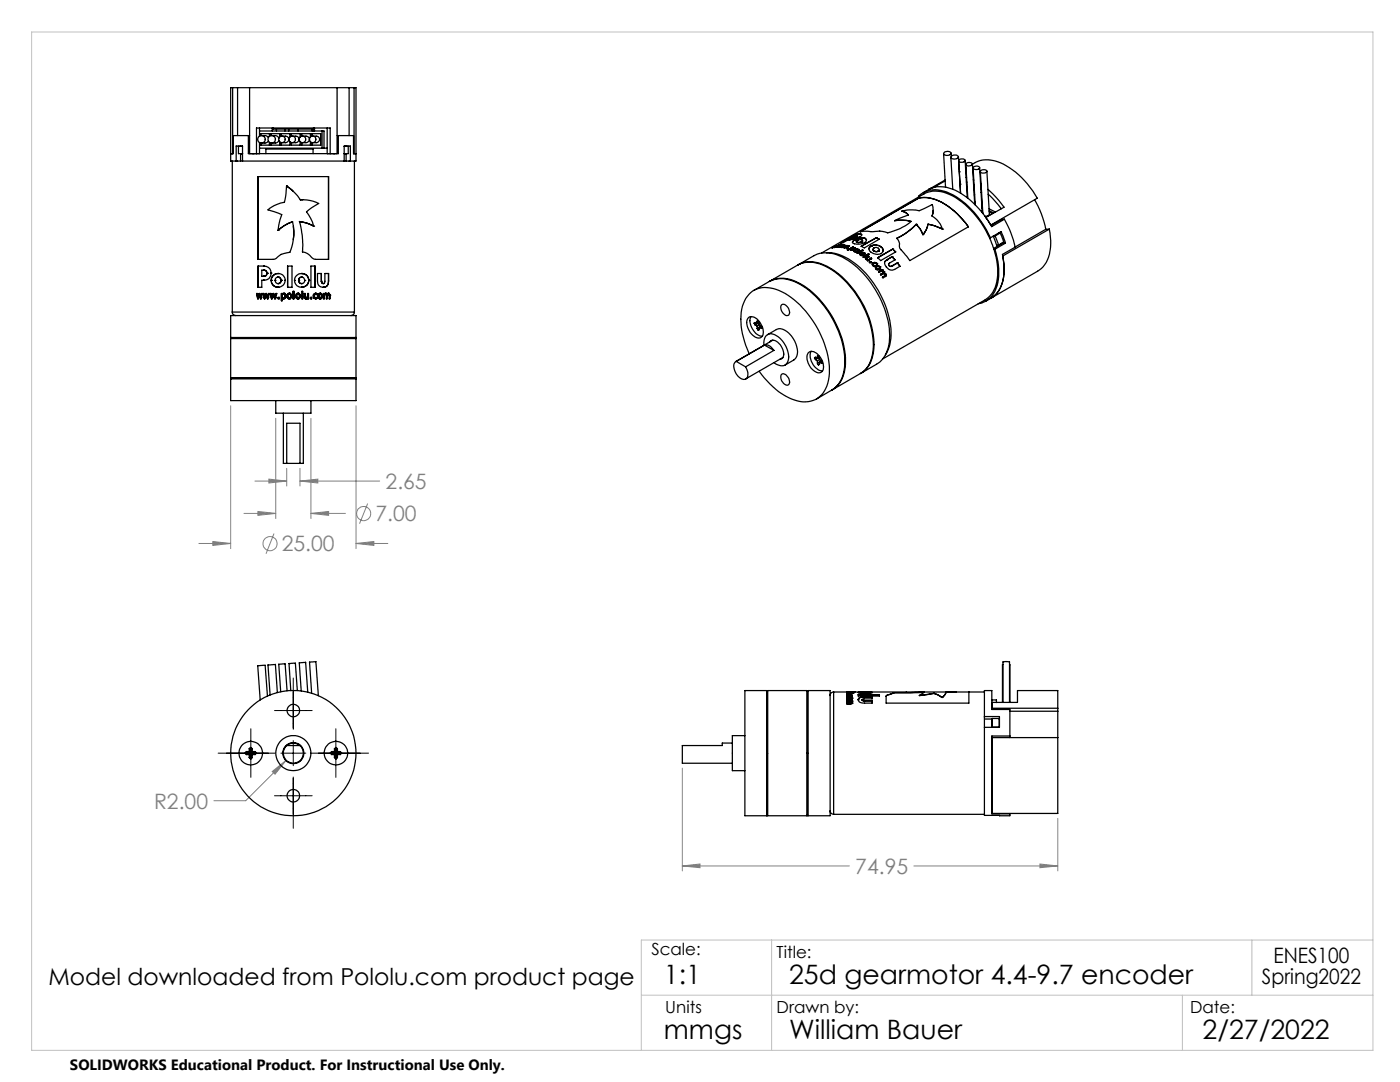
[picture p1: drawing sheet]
<svg xmlns="http://www.w3.org/2000/svg" width="279mm" height="216mm" viewBox="0 0 279 216" stroke-linecap="round" stroke-linejoin="round" font-family="sans-serif">
<g fill="none" stroke="#808080" stroke-width=".2">
<path d="M46 81v28.5M50.9 96h6.3M53.7 95.6l3.5 .4-3.5 .4zM55 83.5v20M57.2 93.5v3.5M59.9 96l3.5-.4v.8zM59.9 93.5v3.5M59.9 96h15.9M62.1 83.5v20M71 81v28.5M39.7 108.4h6.3M42.5 108.1l3.5 .3-3.5 .4z"/>
<path d="M48.7 102.4h6.3M51.5 102.1l3.5 .3-3.5 .4zM54.7 106.5l-1.6 4M62.1 102.4l3.5-.3v.7zM62.1 102.4h6.8M71 108.4l3.6-.3v.7zM71 108.4h6.4M73.4 100.5l-1.6 4M54.3 154l2.8-2.3-2.2 2.8zM57.1 151.7l-8.1 8.1h-6.3M136.2 153.3v20.5M136.2 172.8l3.5-.4v.7z"/>
<path d="M136.2 172.8h33.3M182.4 172.8h28.7M207.5 172.4l3.6 .4-3.6 .3zM211.1 163.3v10.5"/>
<circle cx="53.9" cy="108.5" r="1.41"/>
<circle cx="72.6" cy="102.5" r="1.41"/>
</g>
<path d="M58.5 135.3v10.2M43.5 150.3h11.4M50.1 145.4v9.7M54.8 141.8h7.5M54.8 158.8h7.5M56.1 150.3h4.9M58.5 147.8v5M58.5 155v10.3M62.2 150.3h11.4M67 145.4v9.7" fill="none" stroke="#000" stroke-width=".2"/>
<path d="M6.3 6.4h267.7v203.2h-267.7zM128 198.6h146M154 187.6v22M236 198.6v11M249.8 187.6v11M274 187.6h-146v22" fill="none" stroke="#c0c0c0" stroke-width=".2"/>
<path d="M54.3 154l.6 .5 2.2-2.8zM136.2 172.8l3.5-.4v.7zM207.5 172.4l3.6 .4-3.6 .3zM42.5 108.1l3.5 .3-3.5 .4zM71 108.4l3.6-.3v.7zM62.1 102.4l3.5-.3v.7zM51.5 102.1l3.5 .3-3.5 .4zM53.7 95.6l3.5 .4-3.5 .4zM59.9 96l3.5-.4v.8z" fill="#808080"/>
<g fill="none" stroke="#000" stroke-width=".25">
<path d="M46.4 17.5h-.4v14.6h1.1M46.4 17.5v13.2M46.4 17.5h1M47.4 17.5h2.4M47.4 17.5v9.6M49.8 17.5h17.5M49.8 17.5v13.2h1.4M67.3 17.5v13.2h-1.4M67.3 17.5h2.4M69.7 17.5v9.6M69.7 17.5h1M70.7 17.5h.3v14.6h-1.1"/>
<path d="M70.7 17.5v13.2M46.4 32.1v30.2M46.4 30.7h-.4h.5M46.4 30.7h.1M47.1 32.1v-3h1.3v3M47.1 32.1h1.3M48 30.7h.1M48 29.1v.1M48 30.7v1.4M48.2 30.7h.1M48.4 32.1h20.3M48.4 29.2h-.8v1.5h.8h-.4"/>
<path d="M49.6 27.1h-3.1v3.6M49.6 27.1v3.6h17.9v-3.6M49.6 27.1h.2M50.4 30.7h.1M51.2 30.7v-5.2h14.7v5.2M51.8 29.6h12.5M51.8 26.1h12.9v3.5M51.8 28.4v2.3h-.6M51.8 25.5v1.7M52 27.1v-.4h1.8v.5M52 26.7v.4M52 28.5v.5"/>
<path d="M52.2 27.1h.8l.6 .3M53.1 30.7v-1h9.4v1M53.6 28.2l-.6 .3h-.8M53.8 28.4v.6h-1.8v-.5M54 27.1v-.4h1.8v.7M54.1 26.7v.4M54.1 28.5v.5M54.2 27.1h1l.5 .5M54.3 25.5v.6M54.5 25.5v.3h8v-.3M55.2 25.8v.3M55.7 28l-.5 .5h-1"/>
<path d="M55.8 28.3v.7h-1.8v-.5M56.1 27.2v-.5h1.8v.7M56.1 26.7v.5M56.1 28.4v.6M56.3 27.2h.7a.65 .65 0 0 1 .6 .6 .65 .65 0 0 1-.6 .7h-.7M56.9 25.8v.3M57.2 37.1l-.4 3.3-2.1 .6-1.2 .9 2.7 .9-.3 1.1-.4 2.1M57.2 37.1l1.1 .9 1.6 1.9M57.2 37.1l1.3 1.1M57.2 37.1h.1M57.6 25.8v.3M57.9 28.3v.7h-1.8v-.6"/>
<path d="M58.1 27.2v-.5h1.8v.7M58.3 27.2h.7a.65 .65 0 0 1 .7 .6 .65 .65 0 0 1-.7 .7h-.7M59.5 25.8v.3M59.9 28.3v.7h-1.8v-.6M59.9 39.9l2 .1 1.7 .6-2.4 1.7a7.7 7.7 0 0 1 1.4 2.8M59.9 39.9h.5M60.2 27.2v-.5h1.7v.7M60.4 27.2h.7a.65 .65 0 0 1 .6 .6 .65 .65 0 0 1-.6 .7h-.7M61.9 28.3v.7h-1.7v-.6M62.2 27.2v-.5h1.8v2.3h-1.8v-.6M62.3 25.8v.3M62.4 27.2h.7a.65 .65 0 0 1 .7 .6 .65 .65 0 0 1-.7 .7h-.7"/>
<path d="M62.6 25.5v.6M62.8 25.5v.6M64.3 29.6h1M64.3 26.1v3.5M65.3 25.5v5.2h.6M66.6 30.7h.1M67.3 27.1h.2M67.5 27.1h3.1v3.6M68.7 32.1v-3h1.2v3M68.7 32.1h1.2M68.7 29.2h.8v1.5h-.8h.4M69.1 30.7h.1"/>
<path d="M69.1 29.1v.1M69.1 30.7v1.4M70.6 30.7h.4h-.3M70.6 30.7h.1M70.7 32.1v30.2M183.3 39.5l-11.6 6.7h2a8.3 8.3 0 0 1 3.5 .3l2.4-.9 1.3-.7 .9-.7a7.9 7.9 0 0 0-3.3-.2M183.3 39.5a8 8 0 0 1 6.5 2.1l1.3 1.1 2.2 2.6M183.3 39.5a8.5 8.5 0 0 1 7.2 2.7l1.1 1.1 1.7 2M183.4 39.3l-.1-.1a5.3 5.3 0 0 1 6.2-.6 17.8 17.8 0 0 1 8.2 8.8M184.3 38.5a6 6 0 0 1 6.9-.2 18.3 18.3 0 0 1 6.7 6.9l2.5-1.5M185.4 37.8h.1M186.3 37.4h.1"/>
<path d="M186.3 37.4l-.9 .4M188.3 30.7l.4 6.7M188.4 30.4a.84 .84 0 0 1 1.4 .3 .95 .95 0 0 1-1.5 0zM188.6 36.1l-2.3 1.3M188.6 35.9l-3.2 1.9M189.8 31.4l.3 6.4M189.8 30.6l.1 .6M189.9 31.2a.82 .82 0 0 1 1.3 .2 .95 .95 0 0 1-1.4 0zM191.3 31.3l.4 7.2M191.4 31.9a.82 .82 0 0 1 1.2 .2 .79 .79 0 0 1-1.3-.1zM191.5 34.3h.1M191.6 36.8h.1"/>
<path d="M192.6 32l.4 7.5M192.8 32.8l.3 6.7M192.8 35.4h.1M192.8 33.5h-.1M192.8 32.6a.79 .79 0 0 1 1.3 .2 .77 .77 0 0 1-1.3-.1zM192.9 36.3h.1M193 37.3l-.1 .3M194.1 32.8a6.1 6.1 0 0 1 6.7 .3 17 17 0 0 1 6.2 6.4l-9.3 5.4M194.1 32.7l.4 8M194.2 33.5l.4 7.3M194.2 35.9h.1M194.3 33.3a.79 .79 0 0 1 1.2 .2 .77 .77 0 0 1-1.3-.1z"/>
<path d="M194.3 36.8l.1 .1M194.5 38.9h-.1M195.5 33.4l.5 8.7-.1 .2 .2-.2M195.7 34.3l.4 8.2M195.7 36.7l.1 .1M195.7 34.1a.82 .82 0 0 1 1.3 .1 .79 .79 0 0 1-1.3 0zM195.8 37.6l.1 .1M195.8 38.4h.1M197 34.1l.4 8.7-.1 .2M197.2 37.8l1.6 1.5 1.6 2-3.7 2.1M197.2 38.8l.9 .8 1.7 2.1M206.5 39.9a18.4 18.4 0 0 1 2.2 5.9"/>
<path d="M51.2 58.6h.2l.1 .8M51.2 58.6l.2 1M51.5 59.4l.2-.8h.2l.2 .8M51.5 59.4h.1M51.8 58.8l-.2 .8h-.2M51.8 58.8h.1M52.1 59.4h.1M52.2 58.6h.2l-.3 1h-.1l-.2-.8M52.2 58.6l-.1 .8M52.5 58.6h.2l.1 .8M52.5 58.6l.2 1h.2l.2-.8M52.5 58.6l.3 1"/>
<path d="M52.6 53.1h-1.1v4.2h.7v-1.4h.4M52.6 55.9h.1M52.6 53.1a1.37 1.37 0 0 1 1.5 1.4M52.6 53.1h.1M52.6 55.1h.1M52.6 53.9h-.4v1.2h.4M52.6 53.9h.1M52.6 53.9l.5 .1 .2 .5M52.8 59.4l.3-.8h.1l.2 .8M52.8 59.4h.1M53.1 58.6l-.3 .8M53.1 58.8l.3 .8h.1l.3-1h-.2l-.2 .8"/>
<path d="M53.1 58.8h.1M53.3 54.5a.55 .55 0 0 1-.7 .6M53.3 54.5h.1M53.3 54.5l-.2 .5-.5 .1M53.4 59.4h.1M53.6 58.6l-.2 .8M53.9 58.6l.3 1M54.1 54.5a1.3 1.3 0 0 1-1.5 1.4M54.1 54.5h.1M54.1 56h.1M54.1 56a1.39 1.39 0 0 0 1.4 1.3M54.2 56v.2a1.38 1.38 0 0 0 1.3 1.1"/>
<path d="M54.3 59.4l.2-.8h.1l.3 .8M54.3 59.4l-.2-.8h-.2l.3 1M54.3 59.4h.1M54.6 58.8l-.3 .8h-.1M54.6 58.8l.2 .8h.2l.2-1h-.1l-.2 .8M54.6 58.8h.1M54.9 56l.2 .4 .4 .2M54.9 56h.1M54.9 59.4h.1M55.5 54.6a1.39 1.39 0 0 0-1.4 1.4M55.5 54.6a1.31 1.31 0 0 1 1.4 1.3M55.5 46h.1"/>
<path d="M55.5 55.3a.67 .67 0 0 1 .6 .7M55.5 55.3l.3 .1 .3 .6M55.5 55.3h.1M55.5 55.3l-.4 .1-.2 .6M55.5 56.6h.1M55.5 54.6h.1M55.5 57.3h.1M55.5 59.3h.3v.3h-.3zM56.1 56a.55 .55 0 0 1-.6 .6M56.1 56h.1M56.1 56l-.1 .4-.5 .2M56.3 58.7l-.1-.1v1.4h.1v-.5"/>
<path d="M56.3 59.5l.3 .1M56.3 58.7h.1M56.3 59.5h.1M56.6 59.4h.1M56.6 58.7h.2l.1 .4M56.6 58.7h.1M56.6 58.7l-.3 .1v.6h.3M56.6 59.6h.1M56.7 58.5a.57 .57 0 0 1 .3 .6 .57 .57 0 0 1-.4 .5M56.7 58.5l-.4 .2M56.7 58.5h.1M56.9 59.1l-.1 .3h-.2"/>
<path d="M56.9 59.1h.1M56.9 59.1l-.1 .2-.2 .1M56.9 56v.2a1.38 1.38 0 0 1-1.4 1.1M56.9 55.9v.1M57.3 59.1l.1 .4 .3 .2M57.3 59.1l.1 .3 .3 .3M57.3 59.1h.1M57.4 53.1h.9v4.2h-.9zM57.7 58.5a.58 .58 0 0 1 .5 .6 .58 .58 0 0 1-.5 .6M57.7 58.5l-.2 .1-.2 .5M57.7 58.7l.3 .1v.3M57.7 58.7a.42 .42 0 0 0-.3 .4 .42 .42 0 0 0 .3 .4"/>
<path d="M57.7 58.7h.1M57.7 59.5h.1M57.7 58.5l-.3 .1-.1 .5M57.7 58.5h.1M57.7 59.7h.1M58 59.1v.2l-.3 .2M58 59.1h.1M58.5 58.1h.2v1.5h-.2zM58.6 45.2l-.1 2.6M58.8 56h.1M58.8 56a1.39 1.39 0 0 0 1.4 1.3M59.2 59.1h.1"/>
<path d="M59.2 59.1v.3l.2 .1M59.4 58.5l.3 .1 .2 .5M59.4 58.5a.57 .57 0 0 0-.5 .6 .57 .57 0 0 0 .5 .6M59.4 58.7l-.2 .1v.3M59.4 58.7h.1M59.4 58.7a.42 .42 0 0 1 .4 .4 .42 .42 0 0 1-.4 .4M59.4 59.5h.1M59.4 58.5h.1M59.4 59.7h.1M59.6 56h.1M59.6 56a.6 .6 0 0 0 .6 .6M59.6 56l.2 .4 .4 .2"/>
<path d="M59.9 59.1a.53 .53 0 0 1-.5 .6M59.9 59.1l-.1 .4-.4 .2M59.9 59.1h.1M60.2 55.3a.66 .66 0 0 0-.6 .7M60.2 55.3l-.4 .1-.2 .6M60.2 55.3l.4 .2 .2 .5M60.2 55.3h.1M60.2 56.6h.1M60.2 57.3h.1M60.2 58.1h.2v1.5h-.2zM60.2 54.6a1.39 1.39 0 0 0-1.4 1.4M60.2 54.6a1.31 1.31 0 0 1 1.4 1.3"/>
<path d="M60.2 54.6a1.27 1.27 0 0 1 1.4 1.3M60.2 54.6h.1M60.8 56h.1M60.8 56l-.2 .4-.4 .2M60.9 59.2v.2M60.9 59.2v-.6h-.2v.8l.4 .3M60.9 59.2h.1M60.9 59.4l.2 .1M60.9 59.4h.1M61.1 59.7h.1M61.1 59.5l.3-.2v-.7h.2v1h-.2v-.1M61.1 59.5h.1"/>
<path d="M61.4 59.5l-.3 .2M61.4 59.5h.1M61.6 56v.2a1.38 1.38 0 0 1-1.4 1.1M61.6 56h.1M61.9 59.3h.3v.3h-.3zM62.1 53.1h.8v4.2h-.8zM62.2 59.3v.3M62.6 45.1a7.1 7.1 0 0 0-2.8-.9l.5 2.8 .1 3.3a5.2 5.2 0 0 1 2.2 1.4l2.9 .1 .1-16.6h-14.1v16.6h2.6a1.59 1.59 0 0 0 1.6-.8l.4-.2 1.8-.5a9.9 9.9 0 0 0 .5-6.1 8.2 8.2 0 0 0-2.9 1.8M62.6 45.1h.1M62.7 59.1v.2l.3 .1M62.7 59.1l.1 .3h.2M62.7 59.1h.1"/>
<path d="M63 58.7l-.3 .1v.3M63 58.7l.3 .1M63 58.5l.3 .1M63 58.5a.56 .56 0 0 0-.5 .6 .56 .56 0 0 0 .5 .5M63 58.7h-.2l-.1 .4M63 58.7h.1M63 59.4h.1M63 59.6h.1M63 58.5h.1M63.3 59.3h.1M63.3 58.8h.1M63.3 59.5l-.3 .1"/>
<path d="M63.3 59.5h.1M63.3 58.6h.1M63.3 58.6v.2M63.3 59.3v.2M63.3 59.3l-.3 .1M63.6 59.1l.3 .4M63.6 59.1v.3l.3 .1M63.6 59.1h.1M63.9 58.5l.2 .1 .2 .5M63.9 58.5a.59 .59 0 0 0-.5 .6 .59 .59 0 0 0 .5 .6M63.9 58.7h-.2l-.1 .4M63.9 58.7a.43 .43 0 0 1 .2 .4 .43 .43 0 0 1-.2 .4"/>
<path d="M63.9 59.5h.1M63.9 58.7h.1M63.9 58.5h.1M63.9 59.7h.1M64.1 56.1l.2 .4 .2 .1M64.1 56.1v-1.5h-.7v1.5a1.1 1.1 0 0 0 1.1 1.2M64.1 56.1h.1M64.3 59.1a.45 .45 0 0 1-.4 .6M64.3 59.1l-.2 .4-.2 .2M64.3 59.1h.1M64.5 56.6h.1M64.5 57.3h.1"/>
<path d="M64.7 58.7l-.2-.1v1h.2v-.8M64.7 58.8h.1M64.7 58.7h.1M64.9 58.7l-.2 .1M64.9 58.7l.2 .2v.7h.2v-.7M64.9 58.7h.1M65 58.5l.2 .2M65 58.5l-.3 .2M65 58.5h.1M65.2 58.7h.1M65.3 58.8v.1M65.3 58.8h.1"/>
<path d="M65.3 58.9h.1M65.5 58.7l-.2 .1M65.5 58.7l.2 .2v.7h.1v-.7M65.5 58.7h.1M65.5 58.5l.3 .1v.3M65.5 58.5l-.3 .2M65.5 56.1l.1-1.5h-.8v1.8l-.3 .2M65.5 58.5l.2 .1 .1 .3M65.5 58.5h.1M65.5 56.1h.1M65.6 56.1l-.2 .7a.86 .86 0 0 1-.9 .5M65.8 58.9h.1"/>
<path d="M150.4 58l3.1-1.8a6.2 6.2 0 0 1 6.3 .6 19.4 19.4 0 0 1 8.8 16 5.9 5.9 0 0 1-2.6 5l-3.1 1.8M153.6 56.1a6.2 6.2 0 0 1 6.3 .6 19.3 19.3 0 0 1 8.8 16 5.9 5.9 0 0 1-2.6 5.1M153.7 56.1l5.5-3.2a6.2 6.2 0 0 1 6.3 .6 19.3 19.3 0 0 1 8.8 16 5.9 5.9 0 0 1-2.6 5l-5.5 3.3M159.3 52.8a6.2 6.2 0 0 1 6.3 .6 19.3 19.3 0 0 1 8.8 16 5.9 5.9 0 0 1-2.6 5.1M159.3 52.8l3.2-1.8a6.2 6.2 0 0 1 6.2 .6 19.5 19.5 0 0 1 8.9 15.4 6.2 6.2 0 0 1-2.7 5.7l-3.1 1.8M165 50.4a9.8 9.8 0 0 1 7.3 3.6 18.8 18.8 0 0 1 5.5 13.5l-.4 1.9-.7 1.4M166.7 49.1l-.6 .4 .8-.4M166.7 49.1l-.6 .4M166.7 49.1h.1M166.7 49.3h.1M166.8 49.1l-.5 .3M166.8 49.1h-.1"/>
<path d="M166.9 49.1l-.4 .3M166.9 49.1h.1M167 49l-.7 .4M167 49l-.3 .3M167 49h.1M167.2 49.2h.1M167.4 48.9h.1M167.4 48.9l-.7 .4M167.4 48.9v.1M167.5 48.9l-1 .5M167.5 48.9l-.1 .1M167.6 48.9h.1l-.5 .3"/>
<path d="M167.6 48.9l-.6 .5 .8-.4M167.6 48.9h.1M167.6 49.2h.1M167.8 49l-.4 .4M167.8 49h.1M168 48.9l-.8 .3M168 48.9h.1l-.5 .3M168 48.9h.1M168.2 49.3h.1M168.3 48.9h.2M168.3 48.9l-.7 .3M168.3 48.9h.1"/>
<path d="M168.5 48.9l-1.1 .5M168.6 48.9l.1 .1M168.6 48.9l-.6 .5 .8-.3M168.6 49h.1M168.6 48.9v.1M168.7 49l-.5 .3M168.7 49.4h.1M168.8 49.1l-.3 .4M168.8 49.1h.1M169 49l-.8 .3M169 49l-.3 .4M169 49h.1"/>
<path d="M169.2 49.5h.1M169.2 49.5l-.3 .1 .4-.1M169.2 49.5l-.2 .1M169.4 49.1h.1M169.4 49.1l-.7 .3M169.5 49.1l-1 .4M169.5 47.8h.1M169.7 49.7l.1 .1M169.7 49.7l.4-.2h.3l.1 .1-.2 .1M169.7 49.7h.1M169.8 49.8h.1M169.8 47.6h.1"/>
<path d="M170 47.5l-.2 .1M170 47.5h.1M170.1 47.5h.1M170.1 49.3l-1 .6 .4-.2a.62 .62 0 0 0 1.1-.2l-.1-.1M170.1 49.3l.2 .1M170.1 49.3h.1M170.2 49.4h.3M170.2 49.4h.1M170.3 49.4h-.1M170.3 49.7l-.5 .1M170.3 49.7h.1M170.5 49.6l-.2 .1"/>
<path d="M170.5 47.9h.1M170.5 47.9l-.4 .3v.2a2.44 2.44 0 0 0 2.4 0M170.5 50.1l.1 .1M170.5 49.8l-.1 .3M170.5 49.8h.1M170.5 49.4l.1 .1M170.5 49.4h.1M170.5 47.9l-.4 .5M170.6 50.2h.1M170.7 46.8l-3 1.7 1.8-.7M170.7 46.8h.1M170.7 46.8l-3 1.7"/>
<path d="M170.9 48.3l.2 .1M170.9 47l-1.1 .6M170.9 47h.1M170.9 47l.2 .1-.1 .2M171 47.3l-.9 .2M171 47.3h.1M171.1 48.4h.1M171.1 50.1l-.5 .1M171.1 50.1l.2-.2-.3-.1-.4 .2v.2M171.1 50.1h.1M171.1 48l-.2 .2 .2 .2M171.1 48h.1"/>
<path d="M171.1 48l.9-.2 .2 .2-.3 .2M171.1 47.1l-.1 .2M171.2 50l-.1 .1M171.3 49.8h.1a.53 .53 0 0 1-.5 .5 .53 .53 0 0 1-.5-.3l.1-.2M171.3 49.8l-.4-.1-.4 .1M171.3 49.8l-.3-.1-.5 .1M171.3 49.8l.1 .2M171.3 49.8h.1M171.4 46.7h.1M171.4 46.7l-.7 .1M171.5 46.7l-.8 .1M171.5 46.7h.1"/>
<path d="M171.5 47.3l-.8 .3-1.2 .2M171.5 47.3h.1M171.6 46.7l.4 .1-.4 .5M171.6 46.7h-.1M171.6 46.7l.4 .1M171.6 46.7h.1M171.7 50.7l.1 .2M171.8 50.5l-.2 .1a.5 .5 0 0 0 .5 .5 .5 .5 0 0 0 .5-.4l-.1-.2M171.8 50.5l.3-.1 .4 .1M171.8 50.5l-.2 .2M171.8 50.5l.4-.1 .3 .1M171.8 50.5h.1"/>
<path d="M171.8 50.9h.1M171.9 49.1l3-1.7 .6 .3-3 1.8zM171.9 48.2l-.8 .2M171.9 48.2h.1M172.1 49.9l.1 .1M172.1 49.9l-1 .6 1.1-.5M172.1 49.9h.1M172.1 49.9l-1 .6M172.2 48l-.3 .2M172.3 51.3l1-.6 .1 .1-1 .6zM172.3 50.8l-.5 .1M172.3 50.8h.1a.32 .32 0 0 0-.4-.3 .32 .32 0 0 0-.2 .3v.1"/>
<path d="M172.3 50.8h.1M172.5 50.7l-.2 .1M172.5 50.5l.1 .2M172.5 50.5h.1M172.5 47.5h-1l-1 .4M172.5 48.4h.1M172.5 47.5l.4 .3-.1 .5-.3 .1M172.5 47.5h-.9l-1.1 .4M172.5 47.5l.4 .4M172.5 47.5h.1M172.9 51.4a.24 .24 0 0 0-.2 .3 .24 .24 0 0 0 .3 .2h.2M172.9 51.4l-.2 .2"/>
<path d="M172.9 51.4h.1M172.9 51.6h.1M172.9 51.6l.1 .1M173 51.7l.3 .2M173 51.7h.1M173.2 51.9l-.1 .1M173.3 51.9h.1M173.3 50.7l.1 .1M173.3 50.7h.1M173.4 51.1l.1 .1M173.4 51.2h.1M173.4 51.1l-.5 .3"/>
<path d="M173.4 51.1v.1M173.5 51.2l-.6 .4M173.7 52.2l.1 .2M173.7 52.2l-.2 .1 .1 .2 .2-.1M173.7 52.2h.1M173.8 49.1l1-.2 1 .3M173.8 49.1h.1M173.8 49.1a.66 .66 0 0 0-.4 .6 .66 .66 0 0 0 .4 .6 1.56 1.56 0 0 0 2.4-.2l-.1-.6-.3-.3M173.8 49.1l.5-.2a2.01 2.01 0 0 1 1.5 .3M173.8 49.1l-.3 .3-.1 .3M173.8 51.5l.2 .1-.8 .5-.1-.1M173.8 51.5l.2 .1"/>
<path d="M173.8 51.5l-.5 .4M173.8 51.5h.1M174.2 49.7l.2 .4M174.2 52.5l.3-.1 .5 .2M174.2 52.5l-.1 .1a.39 .39 0 0 0 .1 .4 .39 .39 0 0 0 .4 .1M174.2 52.5l-.1 .1M174.2 52.5l.5-.1 .3 .2M174.2 52.7l.1 .3M174.2 52.5h.1M174.3 53l.2 .1M174.3 53h.1M174.4 50.1l.5 .1 .4-.1"/>
<path d="M174.4 50.1l.3 .1 .6-.1M174.4 50.1l-.2-.2a.58 .58 0 0 1 .7-.5 .58 .58 0 0 1 .5 .6l-.1 .1M174.4 50.1h.1M174.5 53.1h.1M174.6 53.1h.1M174.9 53.4v.2M174.9 47.4h.1M174.9 53.1a.45 .45 0 0 0 0 .6 .45 .45 0 0 0 .6 .1 .45 .45 0 0 0 .1-.6M174.9 53.1h.5l.2 .1M174.9 53.1l-.2 .2M174.9 53.1h.4l.3 .1M174.9 53.1h.1"/>
<path d="M174.9 53.6l.2 .2 .3-.1M174.9 53.6a.3 .3 0 0 1 .1-.4 .3 .3 0 0 1 .4 .1 .3 .3 0 0 1 0 .4M174.9 53.6l.3 .2 .2-.1M174.9 53.6h.1M175 52.6l.1 .2M175 52.6h.1M175.1 52.8l-.1 .1a.35 .35 0 0 0-.4-.4 .35 .35 0 0 0-.3 .5M175.2 51.4l3-1.7 .6 .6-3 1.7zM175.3 50.1h.1M175.4 53.7h.1M175.4 49.8l-.1 .3M175.5 53.6l-.1 .1"/>
<path d="M175.6 53.2l.1 .5M175.6 53.2h.1M175.8 49.2l.3 .4 .1 .5M175.8 49.2h.1M176.1 54l.3 .2M176.1 53.8l.1 .1M176.1 53.8l-.8 .5 .1 .1 .6-.4 .3 .4M176.1 53.8h.1M176.1 54h.1M176.1 54.5l-.4 .3 .1 .1 .6-.3 .3 .3M176.1 54.5h.1M176.2 53.9l-.1 .1"/>
<path d="M176.3 54.4l-.2 .1M176.3 54.4h.1M176.4 54.2l.1 .3M176.4 54.2h.1M176.5 54.5l.3 .2M176.5 54.5l.3 .3M176.5 54.5h.1M176.5 55.1h.1M176.5 55.1l-.4 .2M176.6 55.1l-.5 .2M176.7 54.9l-.1 .2M176.7 54.9l-.2 .2"/>
<path d="M176.8 54.8l.1 .1-.1 .2M176.8 54.7v.4l-.6 .4-.1-.2M176.8 54.7v.1M177 51.9l-.4 .2a1.43 1.43 0 0 0 1.9 1.7l1.1-.7-.5-.6M177 51.9l-.4 .3M177 51.9h.1M177.4 52.6v.4M177.4 53l.3 .2 .3-.1M177.4 53h.1M178 53.1h.1M178 51.2l.6 .7-1.2 .7v.4M178 51.2h.1"/>
<path d="M178 51.2l-1 .7M178.2 49.7h.1M178.5 44h.1a8.8 8.8 0 0 1 3.2 .2M179.1 52.5h.1M179.1 52.5l-1.1 .6M180 42.1l.7 .3 .6 .5-2.8 1.1M180 42.1l1.5-.2 1.9 .2 2.6-1.3 .2 1.1-.2 1.2M180 42.1l.7 .3 .6 .5M180 42.1h.1M182.8 44.8a4.9 4.9 0 0 1 1.4 2M182.8 44.8l-1.9 1.7-1.9 1.1a2.18 2.18 0 0 1 .5 1.5l.1 .4 2 2.5 11.7-6.7M182.8 44.8h.1"/>
<path d="M184.2 46.8h.1M185.2 44.8l-.3 1-.7 1M186 43.1l1.3 1.1 .8 1.5M186.2 42l-.2 1.1M188.1 45.7l-1.6-.7-1.3-.3a4.1 4.1 0 0 1-1 2.1M188.1 45.7h.1M194.5 40.3h.1M194.5 40.6l.1 .1M195.9 41h.1M196 41.3l.1 .1M196 41.5l.1 .1M196.1 42.4h-.1"/>
<path d="M196.7 43.4l1 1.5M196.7 43.4h.1M197.2 43.1h-.6M197.4 41.7l1.2 .6M197.4 42.1l.8 .4-1.5 .9M197.4 42.2l.7 .3M197.5 47.4a17.4 17.4 0 0 0-8.5-8.8 5.4 5.4 0 0 0-4.6 .1l-20.4 11.8M197.5 47.4l.9 2.3M197.5 47.4h.2M197.7 47.4l2.1-1.2 .9 2.3M197.7 44.9h.1M197.8 59.5l-1.1 .6"/>
<path d="M198.2 47.1l.8 2.1M198.3 47.1h.3M198.4 49.7a11.1 11.1 0 0 1-.3 8.6l-.7 .9-.8 .6-20.4 11.8M198.4 49.7h.1M198.5 49.7a11.7 11.7 0 0 1 .1 8.4 4.6 4.6 0 0 1-3.4 2.5M198.6 47.1l.7 1.8M199 49.2l-.7 .4M199.3 48.9h-.4M199.6 46.5l.7 1.8-1 .6M199.6 46.5l-1 .6M199.6 46.5h-.3M200 48.5h.1"/>
<path d="M200.1 48.5l-1.1 .7M200.1 51.1h.1M200.1 51.1a8.9 8.9 0 0 1-1.2 7.5l-1.1 .9M200.4 43.7a19.8 19.8 0 0 1 2.2 5.6M200.4 43.7l-.6 .1-2 1.2M200.7 48.5l-2.2 1.2M200.7 48.5h-.6M202.6 49.3l-2.5 1.5a9.2 9.2 0 0 1-1.1 7.6l-1.2 1.1M208.7 45.8l-6.1 3.5M209.4 45.7a8.9 8.9 0 0 1-1.2 7.5l-1.1 .9-9.3 5.4M209.4 45.7l-9.3 5.4M209.4 45.7l-.7 .1"/>
<path d="M46 67.3h25M46 67.3v-4.3h25v4.3M46 67.6h25M46 75.4h25M46 75.6v4.3h25v-4.3M46 75.6h25M46 67.6v7.8M46 67.3l.2 .2M46 75.4l.2 .1M46.2 67.5h24.6M46.2 75.5h24.6M46.2 67.5l-.2 .1"/>
<path d="M46.2 75.5l-.2 .1M46.4 62.3a.66 .66 0 0 0 .6 .7M46.4 62.3h24.3M55 79.9v2.5h7.1v-2.5M70.7 62.3a.72 .72 0 0 1-.7 .7M70.8 67.5l.2 .1M70.8 75.5l.2 .1M71 67.6v7.8M71 67.3l-.2 .2M71 75.4l-.2 .1M146.9 72.1a1.78 1.78 0 0 0 0 2.5 1.63 1.63 0 0 0 2 1 1.95 1.95 0 0 0-.1-2.4M146.9 72.1l1.9 1.1"/>
<path d="M149.4 63.4a1.56 1.56 0 0 1 2.1 .7 2.72 2.72 0 0 1 .6 3 1.24 1.24 0 0 1-1.9-.2 2.86 2.86 0 0 1-.8-3.5zM149.5 70.6a14.8 14.8 0 0 1-1.3-9.5 4.8 4.8 0 0 1 6.7-3.4 16.7 16.7 0 0 1 8.6 8.6 15 15 0 0 1 1.7 10.1 4.7 4.7 0 0 1-6.7 3.4 14.9 14.9 0 0 1-7-5.7M149.9 63.2a3.1 3.1 0 0 0 2.2 3.9M150.5 64.5l.2-.2 .4 .3M150.5 64.5l.2 .3M150.7 64.8l.4 .3M150.8 64.4l-.3 .1M151.1 65.1v.4M151.1 65.5l.2 .3M151.4 64.5l-.7 .3M151.4 64.5h.1M151.4 64.4v.1"/>
<path d="M151.5 64.3l-.2-.3-.2 .1v.5M151.5 65.3v.5h-.2M151.5 64.3v.5M151.5 64.8l.4 .3 .2 .3-.2 .1-.4-.2M151.5 64.3l-.4 .3M151.5 64.8l-.4 .3M151.5 65.7l-.2 .1M151.8 64.9v.3M151.8 65.2l-.7 .3M151.8 65.2h.1M151.9 65.1l-.4 .2M152.5 68.9a1.71 1.71 0 0 1 1.5-2.3 4.9 4.9 0 0 1 3.3 5.3 1.33 1.33 0 0 1-2 .9l-.8-.4"/>
<path d="M152.6 68.9a1.73 1.73 0 0 1 1.8 1M152.6 68.9l-5.7 3.2M152.6 68.9l1.8 1M153.2 66.8l1.7-1a2.61 2.61 0 0 1 3 1.2 4.2 4.2 0 0 1 .9 4.4l-.4 .4-1.7 1M153.6 68.3a1 1 0 0 1 1.6 0 2.84 2.84 0 0 1 1 3.1l-.6 .3M154.2 67.9l-7.3 4.2M154.4 69.9l-5.6 3.3M156 60.8a1.38 1.38 0 0 1 1.3 .7 1.38 1.38 0 0 1 0 1.4 1.47 1.47 0 0 1-1.3-2.1zM156 74.6a1.44 1.44 0 0 1 1.6 1.6 .57 .57 0 0 1-.4 .6 .57 .57 0 0 1-.6-.1 1.5 1.5 0 0 1-.6-2.1zM156.2 71.3l-7.4 4.3M161.3 70.4a1.4 1.4 0 0 1 2.1 .5 2.7 2.7 0 0 1 .6 3.3 1.78 1.78 0 0 1-2.4-1.1 2.62 2.62 0 0 1-.3-2.7zM161.9 70.1a3.1 3.1 0 0 0 2.2 3.9"/>
<path d="M162.6 71.5l.1-.2 .4 .2M162.6 71.5l.1 .3M162.7 71.8l.4 .2M162.8 71.3l-.2 .2M163.1 71.5v-.5l.2-.1 .2 .4v.5M163.1 72v.5M163.1 72.5l.2 .3M163.4 71.4h.1M163.4 71.4l-.7 .4M163.4 71.4l.1 .1M163.4 71.3v.1M163.5 72.2v.5l-.2 .1"/>
<path d="M163.5 71.8l.4 .2M163.5 71.3l-.4 .2M163.5 71.8l-.4 .2M163.5 72.6l-.2 .2M163.8 71.9v.2M163.8 72.1l-.7 .4M163.8 72.1h.1M163.9 72l.2 .4-.2 .1-.4-.3M164 72l-.5 .2M56.6 82.4v10.1h.6M57.2 92.5v-8h2.7v8M57.2 92.5h2.7"/>
<path d="M60.5 82.4v10.1h-.6M53.4 138.9l-.5-6.1h-1.5l.5 6.9M55.4 138.2l-.4-5.6-1.5 .1 .4 6M57.3 137.8l-.4-5.3h-1.3l.4 5.5M58 137.8l-.3-5.4 .8-.1h.4l.4 5.5M60.1 137.9l-.4-5.6 1.3-.1 .4 5.9M62.2 138.3l-.4-6.2 1.2-.1 .5 6.8M153 137.8h-4.3v25h4.3M153 137.8v25M153 137.8l.1 .2M153.1 138v24.6M153.2 137.8v25"/>
<path d="M153.2 137.8h7.8M153.2 137.8l-.1 .2M161 137.8v25M161 137.8l.1 .2M161.1 138v24.6M161.3 137.8h4.4v25h-4.4M161.3 137.8v25M161.3 137.8l-.2 .2M166.4 138.1a.72 .72 0 0 0-.7 .7M166.4 138.1h30.1M166.4 138.1v24.4M169 138.1h.5"/>
<path d="M169 138.9l.3 .1M169 139.3l.5 .2 .6-.2M169 138.1h.2M169 138.1h.1M169 138.2h.1M169 138.4v.1M169 138.6h.3zM169 138.2h1.5M169 138.4l1 .1M169.1 138.4h.2M169.1 138.8l-.1 .1M169.1 139.3l.4 .2"/>
<path d="M169.1 139.3l.4 .1M169.1 139.3l.3-.1 .5 .1M169.1 139.3h.1M169.1 138.8h.1M169.1 138.4h.1M169.1 138.1h.4M169.1 138.1h.1M169.2 138.9l.3-.1 .4 .1M169.2 138.9v.1M169.2 138.9h.1M169.2 139h.1M169.3 139h.1"/>
<path d="M169.3 138.4h.1M169.4 138.3h-.4l.1 .1M169.4 138.3l-.4 .1M169.4 138.3h.1M169.4 138.3h.6M169.4 138.3l-.3 .1M169.5 138.1h.6M169.5 138.1h-.5M169.5 138.7h.4l.2 .2M169.5 138.7l-.4 .1M169.5 139.1h.4l.2 .2M169.5 139.1h-.4l-.1 .2"/>
<path d="M169.5 139.1l-.4 .1-.1 .1M169.5 139.1l.6 .2M169.5 139.4v.1M169.5 139.1h.1M169.5 138.7l.6 .2M169.5 138.7h.1M169.5 138.1h-.4M169.5 138.1h.4M169.5 138.1h.1M169.8 139h.1M169.9 140h-.3M169.9 140h.1"/>
<path d="M169.9 138.1h.2M169.9 138.9l-.1 .1M169.9 139.7l.2 .2M169.9 139.7h.1h-1h.8l.1 .2M169.9 139.9v.1M169.9 139.7h.1M169.9 139.3l-.4 .2M169.9 139.3l-.4 .1M169.9 139.3h.1M169.9 138.9h.1M169.9 138.1h-.4M169.9 138.1h.1"/>
<path d="M169.9 139.9h.1M170 138.4v.1M170 138.3h.1M170.1 138.1h-.6M170.1 138.9l-.3 .1M170.1 139.9l-.2 .2M170.1 139.9h.1M170.1 139.3h.1M170.5 138.1h.1M170.5 138.2h.1M171.3 138.2l.8 .2a3.2 3.2 0 0 0 2-.2M171.3 138.6h4.2v.3h-4.2z"/>
<path d="M171.3 139.6l.3 .5a4.1 4.1 0 0 0 2.5 .2v-.5h-1.6M171.3 139.6h.1M172 138.2l.6 .1M172 138.2h1.3M172 138.2h.1M172 139.6l.5 .2M172 139.6l.2 .2h.3M172 139.6h.1M172.5 139.8h.1M172.5 139.1h1.6v.4h-1.8l-.3 .1M172.5 139.1l-.9 .1-.3 .4M172.5 139.1h.1"/>
<path d="M172.6 138.1l1.5 .1M172.6 138.1h.1M172.6 138.1l-1.3 .1M172.6 138.3h.1M173.3 138.2l-.7 .1M173.3 138.2h.1M178.3 138.2l6.1-.1-.9 .7M178.3 138.2l-1.1 .4-.4 .3M178.3 138.2l-1.2 .5-.3 .2M178.3 138.2h.1M183.5 138.8h.1M186.4 138.4l1.6 .8"/>
<path d="M186.4 138.4l-2.9 .4M186.4 138.4h.1M188 139.2h.1M188.8 138.3l-.3 .4-.5 .5M190.4 138.1l-1.7 .1M190.9 138.1h-2.2l-.2 .6-.5 .5M193.4 138.1v2.2h-16.6v-1.4M197.9 139.7h1v.5M200.2 132.6h-.1v7.6M201.5 132.6v7.6M48.9 150.2v.1M48.9 150.3l.3 .3"/>
<path d="M48.9 150.3h1.1M48.9 150.2h1.1M49.2 150h.5M49.2 150l-.3 .2M49.2 150.6h.5M49.2 150v.6M49.7 151.2l.3 .2M49.7 149.4v.6M49.7 150.6v.6M49.7 151.2h.6M49.7 150l.3 .2M49.7 149.4h.6"/>
<path d="M50 149.2l-.3 .2M50 151.4h.1M50 149.2h.1M50 150.3l-.3 .3M50 149.2v1M50 150.3v1.1M50.1 149.2l.2 .2M50.1 150.3h1.1M50.1 150.2h1.1M50.1 149.2v1M50.1 150.3v1.1M50.1 150.3l.2 .3"/>
<path d="M50.3 150h.6M50.3 150.6h.6M50.3 151.2l-.2 .2M50.3 149.4v.6M50.3 150.6v.6M50.3 150l-.2 .2M50.9 150l.3 .2M50.9 150v.6M51.2 150.3l-.3 .3M51.2 150.2v.1M57.2 148.8a2.01 2.01 0 0 0-.1 2.9 2.01 2.01 0 0 0 2.9 0 2.01 2.01 0 0 0-.1-2.9M57.2 148.8a2.02 2.02 0 0 1 2.7 0"/>
<path d="M57.2 148.8h2.7M65.9 150.3l.3 .3M65.9 150.2v.1M65.9 150.3h1.1M65.9 150.2h1.1M66.2 150h.5M66.2 150.6h.5M66.2 150l-.3 .2M66.2 150v.6M66.7 149.4v.6M66.7 150.6v.6M66.7 151.2l.3 .2"/>
<path d="M66.7 151.2h.6M66.7 149.4h.6M66.7 150l.3 .2M67 151.4h.1M67 149.2h.1M67 149.2l-.3 .2M67 150.3l-.3 .3M67 149.2v1M67 150.3v1.1M67.1 149.2l.2 .2M67.1 150.3h1.1M67.1 150.2h1.1"/>
<path d="M67.1 149.2v1M67.1 150.3v1.1M67.1 150.3l.2 .3M67.3 150h.6M67.3 150.6h.6M67.3 151.2l-.2 .2M67.3 149.4v.6M67.3 150.6v.6M67.3 150l-.2 .2M67.9 150l.3 .2M67.9 150v.6M68.2 150.3l-.3 .3"/>
<path d="M68.2 150.2v.1M146.2 148.3h-2.1v.5h-7.9v3.5h10M148.7 146.8h-2.5v7h2.5M169 140.4h.6M169.6 140l-.6 .1h.8l.1 .2M169.6 140.4h.3M169.6 140.4h.1M169.6 140h.1M169.9 140.4h-.3M169.9 140.4h.1M169.9 140.1l.2 .2M169.9 140.1h.1"/>
<path d="M169.9 140.3v.1M169.9 140.3h.1M170.1 140.3l-.3 .2h-.8v-.1h.6M170.1 140.3h.1M196.5 145.1v17.6l5 .1v-.4M196.5 143v-5.2h1.4v3.8h3.6v5.3M196.5 143h3v2.1h-3M196.5 143v2.1M196.5 143.5h1.5M197.9 143.5v1.6M197.9 147.4h.1M197.9 151h.1"/>
<path d="M197.9 159.1h.1M197.9 149h.1M197.9 148.7h.1M197.9 140.9h.1M197.9 140.4h.1M198 147.2h13.1v15.1h-13.1zM198 145.1v-1.7h1.4v1.7M198 141.3v-1.1h5.1v-2.4h8v3.5M198 145.1h1.4M198 141.3v.3M198 145.1h.1M198 141.3h13.1"/>
<path d="M199.4 143.5h.1M199.4 145.1h.1M200.2 140.2v-8.1l.4-.1 .9 .1v8.1M201.5 146.9h-3.6v15.5h3.6M201.5 146.9v.3M201.5 141.9h9.6M211.1 141.9v5.3M211.1 141.3v.6M153.1 162.6l.1 .2M153.1 162.6l-.1 .2M153.2 162.8h7.8M161.1 162.6l.2 .2"/>
<path d="M161.1 162.6l-.1 .2M165.7 161.8a.72 .72 0 0 0 .7 .7M166.4 162.5h30.1M197.9 160.4h.1M197.9 161.4h.1M201.5 162.3v.1"/>
<circle cx="52.2" cy="27.8" r=".74"/>
<circle cx="54.2" cy="27.8" r=".74"/>
<circle cx="56.3" cy="27.8" r=".64"/>
<circle cx="58.3" cy="27.8" r=".64"/>
<circle cx="60.4" cy="27.8" r=".64"/>
<circle cx="62.4" cy="27.8" r=".64"/>
<circle cx="50.1" cy="150.3" r="2.36"/>
<circle cx="58.5" cy="150.3" r="2.1"/>
<circle cx="58.5" cy="150.3" r="12.5"/>
<circle cx="58.5" cy="158.8" r="1.25"/>
<circle cx="58.5" cy="141.8" r="1.25"/>
<circle cx="58.5" cy="150.3" r="3.5"/>
<circle cx="67" cy="150.3" r="2.36"/>
</g>
<g font-size="5.3">
<text x="132.5" y="196.4">1:1</text>
<text x="157.5" y="196.4">25d gearmotor 4.4-9.7 encoder</text>
<text x="132.5" y="207.4">mmgs</text>
<text x="157.5" y="207.4">William Bauer</text>
<text x="240" y="207.4">2/27/2022</text>
</g>
<text font-size="4.7" x="9.7" y="196.6">Model downloaded from Pololu.com product page</text>
<g font-size="4.2" fill="#808080">
<text x="77" y="97.6">2.65</text>
<text x="74.9" y="104">7.00</text>
<text x="56.2" y="110">25.00</text>
<text x="30.8" y="161.4">R2.00</text>
<text x="170.7" y="174.4">74.95</text>
</g>
<g font-size="4.2">
<text x="251.9" y="196.4">Spring2022</text>
<text x="254.2" y="192.2">ENES100</text>
</g>
<g font-size="3.3">
<text x="130" y="190.6">Scale:</text>
<text x="155" y="191.2">Title:</text>
<text x="132.8" y="202.2">Units</text>
<text x="155" y="202.2">Drawn by:</text>
<text x="237.5" y="202.2">Date:</text>
</g>
<text font-size="3" x="14" y="213.5">SOLIDWORKS Educational Product. For Instructional Use Only.</text>
</svg>
